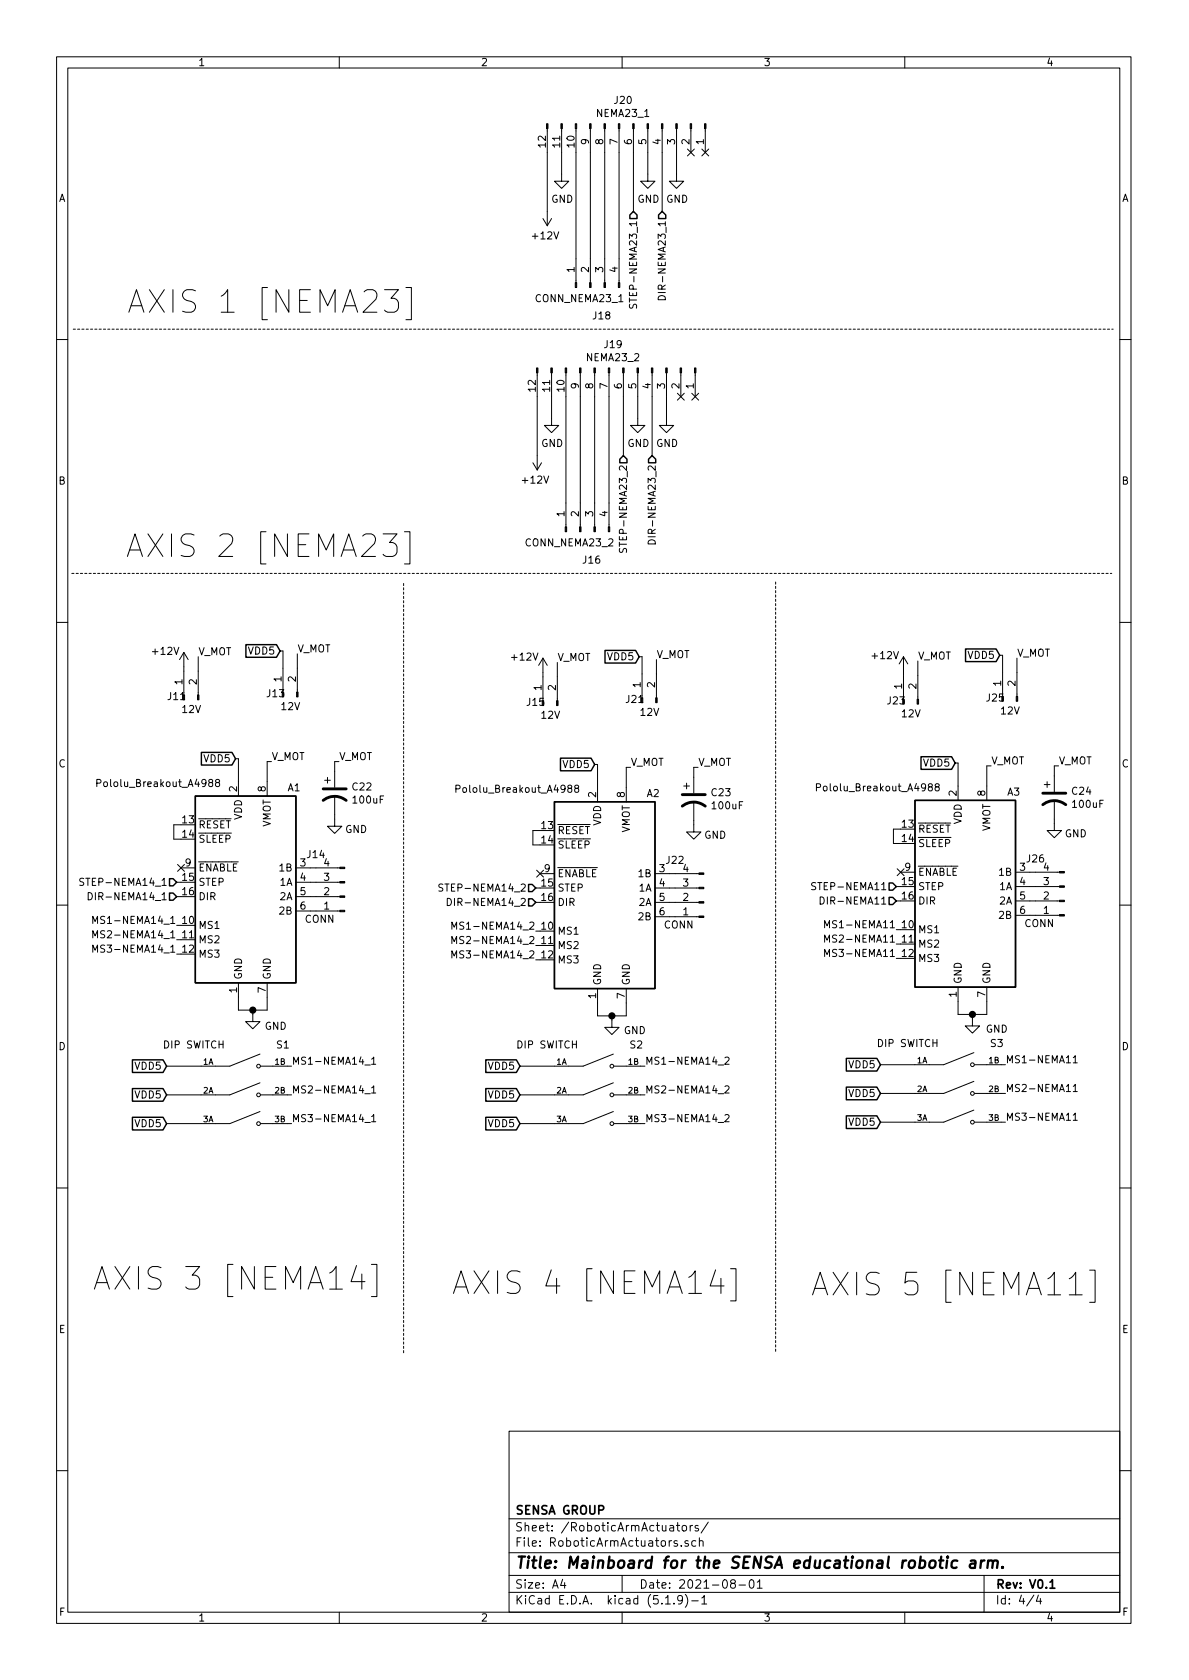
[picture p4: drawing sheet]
<svg xmlns="http://www.w3.org/2000/svg" width="210mm" height="297mm" viewBox="0 0 210 297" stroke-linecap="round" stroke-linejoin="round" font-family="sans-serif">
<g fill="none" stroke="#000" stroke-width=".18">
<path d="M10 10h190v277h-190zM12 12h186v273.1h-186zM60 10v2M110 10v2M160 10v2M96 38.6l.8 1.3M96.8 22.7v17.2M97.5 38.6l-.7 1.3M99.3 22.7v9.3h1.3l-1.3 1.3-1.3-1.3h1.3M101.9 22.7v27.3M104.4 22.7v27.3M106.9 22.7v27.3"/>
<path d="M109.5 22.7v27.3M112 22.7v14.7M114.6 22.7v9.3h1.2l-1.2 1.3-1.3-1.3h1.3M117.1 22.7v14.7M119.6 22.7v9.3h1.3l-1.3 1.3-1.2-1.3h1.2M121.6 26.4l1.2 1.2M122.2 22.7v4.3M122.8 26.4l-1.2 1.2M124.1 26.4l1.2 1.2M124.7 22.7v4.3M125.3 26.4l-1.2 1.2M68 51.2h2.5l-1.4 1.5a1.06 1.06 0 0 1 1.4 .8v.9l-.4 .6-.4 .2h-1.1l-.6-.4"/>
<path d="M71.8 50.8h.9v5.7h-.9M111.4 53.8l-.1 .5 .1 .1h.5l.2-.6h.2l.3 .2-.1 .5M116.6 52.4a.67 .67 0 0 1 .7-.1 .67 .67 0 0 1 .4 .7h-1.3zM10 60h2M95 65.9v17.2M97.5 65.9v9.3h1.3l-1.3 1.3-1.2-1.3h1.2M100.1 65.9v27.3M102.6 65.9v27.3M105.2 65.9v27.3M107.7 65.9v27.3M110.2 65.9v14.7M112.8 65.9v9.3h1.2l-1.2 1.3-1.3-1.3h1.3"/>
<path d="M115.3 65.9v14.7M117.9 65.9v9.3h1.2l-1.2 1.3-1.3-1.3h1.3M119.8 69.5l1.2 1.3M120.4 65.9v4.2M121 69.5l-1.2 1.3M122.3 69.5l1.2 1.3M122.9 65.9v4.2M123.5 69.5l-1.2 1.3M198 60h2M67.7 94.4h2.5l-1.3 1.5a1.06 1.06 0 0 1 1.3 .8v.9l-.4 .6-.4 .2h-1.1l-.6-.4M71.5 94h1v5.7h-1M94.2 81.8l.8 1.3"/>
<path d="M95.8 81.8l-.8 1.3M109.6 97l-.1 .4 .2 .2h.4l.2-.6h.3l.2 .2-.1 .5M114.8 95.6a.67 .67 0 0 1 .7-.1 .67 .67 0 0 1 .4 .7h-1.3zM10 110h2M32.5 115.4l-.8 1.2M32.5 115.4v7.1M32.5 115.4l.8 1.2M35.1 116.1v6.8M49.5 115.1h.5v6.9M52.6 115.6v6.8M96 116.4l-.8 1.2M96 116.4v7.1"/>
<path d="M96 116.4l.8 1.2M98.6 117.1v6.8M113 116.1h.5v6.9M116.1 116.6v6.8M159.8 116.1l-.8 1.3M159.8 116.1v7.1M159.8 116.1l.7 1.3M162.3 116.9v6.7M176.8 115.9h.5v6.8M179.8 116.4v6.7M198 110h2M17.1 138.5l.7-.1v-.5l-.7-.1v1.3"/>
<path d="M37.1 138.4l-.1-.2v-.3l.1-.1 .4 .1 .1 .3-.6 .2-.1 .2v.2l.2 .3 .4-.1 .1-.2v-.3l-.2-.1M38.4 138.4l-.3-.3 .3-.3h.2l.2 .1v.3l-.6 .2-.1 .2v.2l.3 .3h.2l.2-.3v-.3l-.2-.1M41.7 134.1h.5v6.7M48 134.7h-.8v6.1M57.4 138h1M57.9 137.5v1M59.9 134.7h-.7v4.5M80.6 139.5l.7-.1v-.5l-.7-.1v1.3M100.6 139.4l-.1-.1v-.4l.1-.1 .4 .1 .1 .4-.6 .1-.1 .2v.3l.2 .2 .4-.1 .1-.1v-.4l-.2-.1M101.9 139.4l-.2-.1v-.4l.4-.1 .2 .1v.4l-.6 .1-.1 .2v.3l.3 .2h.2l.2-.2v-.4l-.2-.1M105.2 135.2h.5v6.6M111.5 135.7h-.8v6.1"/>
<path d="M120.9 139h1M121.4 138.5v1M123.4 135.7h-.7v4.5M144.4 139.2l.7-.1v-.4l-.7-.1v1.2M164.4 139.1l-.2-.1v-.3l.2-.1h.4v.4l-.5 .2-.1 .2v.2l.2 .2h.4l.1-.2-.1-.4-.2-.1M165.6 139.1l-.2-.3 .2-.2h.3l.1 .1v.3l-.5 .2-.1 .2v.2l.2 .2h.3l.2-.2-.1-.4-.1-.1M168.9 134.9h.5v6.6M175.3 135.4h-.8v6.1M184.7 138.7h1M185.2 138.2v1M187.2 135.4h-.8v4.6M14.8 155.4l-.5-.1-.2 .1 .1 .4 .6 .3v.2l-.2 .3-.5-.1"/>
<path d="M15.6 157.8a.64 .64 0 0 1 .7 .7 .64 .64 0 0 1-.7 .6zM31.2 156h.8M31.2 158.5h.8M31.4 152.8l1.2 1.3M32 153.5h2.5M32 145.8h-1.3v2.6h1.3M32.6 152.8l-1.2 1.3M52.3 153.5h7.8M52.3 156h7.8M52.3 158.5h7.8M59.2 140.8v5.3h1.3l-1.3 1.3-1.3-1.3h1.3M78.3 156.4l-.5-.1-.2 .1 .1 .5 .6 .2v.2l-.2 .3-.5-.1"/>
<path d="M79.1 158.8a.64 .64 0 0 1 .7 .7 .64 .64 0 0 1-.7 .6zM94.7 157h.8M94.7 159.5h.8M94.9 153.9l1.2 1.2M95.5 154.5h2.5M95.5 146.8h-1.3v2.6h1.3M96.1 153.9l-1.2 1.2M115.8 154.5h7.8M115.8 157h7.8M115.8 159.5h7.8M122.7 141.8v5.3h1.3l-1.3 1.3-1.3-1.3h1.3M144.2 156.1l-.4-.1-.3 .3 .1 .3 .6 .2v.4l-.2 .1h-.5"/>
<path d="M145 158.6a.64 .64 0 0 1 .7 .6 .64 .64 0 0 1-.7 .7zM158.5 156.8h.8M158.5 159.3h.8M158.6 153.6l1.3 1.2M159.3 154.2h2.5M159.3 146.6h-1.3v2.5h1.3M159.9 153.6l-1.3 1.2M179.6 154.2h7.8M179.6 156.8h7.8M179.6 159.3h7.8M186.4 141.5v5.3h1.3l-1.3 1.3-1.2-1.3h1.2M10 160h2"/>
<path d="M16.4 168.4v-1.3l.4 .9 .4-.9v1.3M16.4 165.8v-1.2l.4 .9 .4-.9v1.2M16.4 163.3v-1.3l.4 .9 .4-.9v1.3M31.2 163.6h.8M31.2 166.2h.8M31.2 168.7h.8M42.2 173.8v4.8h5v-4.8M44.7 178.6v2h1.3l-1.3 1.3-1.3-1.3h1.3M52.3 161.1h7.8M79.9 169.4v-1.3l.4 .9 .4-.9v1.3M79.9 166.8v-1.2l.4 .9 .4-.9v1.2M79.9 164.3v-1.3l.4 .9 .4-.9v1.3"/>
<path d="M94.7 164.6h.8M94.7 167.2h.8M94.7 169.7h.8M105.7 174.8v4.8h5v-4.8M108.2 179.6v2h1.3l-1.3 1.3-1.3-1.3h1.3M115.8 162.1h7.8M145.8 164v-1.2l.5 .9 .4-.9v1.2M145.8 166.6v-1.3l.5 .9 .4-.9v1.3M145.8 169.1v-1.2l.5 .9 .4-.9v1.2M158.5 166.9h.8M158.5 164.4h.8M158.5 169.5h.8"/>
<path d="M169.4 174.5v4.9h5.1v-4.9M172 179.4v2h1.2l-1.2 1.3-1.3-1.3h1.3M179.6 161.8h7.8M198 160h2M46 186.4l-5.4 2.1h-11.1M46 191.5l-5.4 2.1h-11.1M46 196.5l-5.4 2.2h-11.1M46.1 188.5h5.5M46.1 193.6h5.5M46.1 198.7h5.5M64.5 198.5h1M64.5 193.4h1"/>
<path d="M64.5 188.3h1M65.7 187.3l.4-.4v1.3M65.7 192.3l.4-.3v1.3M65.7 197.4l.4-.3v1.2M65.7 188.2h.7M65.7 193.3h.7M65.7 198.3h.7M108.5 186.4l-5.4 2.1h-11.2M108.5 191.5l-5.4 2.1h-11.2M108.5 196.5l-5.4 2.2h-11.2M108.6 188.5h5.4M108.6 193.6h5.4"/>
<path d="M108.6 198.7h5.4M127 198.5h1M127 193.4h1M127 188.3h1M128.2 197.2l.5-.1 .2 .3-.8 .9h.8M128.2 192.1l.5-.1 .2 .3-.8 1h.8M128.2 187l.5-.1 .2 .4-.8 .9h.8M172.2 186.1l-5.3 2.2h-11.2M172.2 191.2l-5.3 2.1h-11.2M172.2 196.3l-5.3 2.1h-11.2M172.3 188.3h5.5M172.3 193.3h5.5"/>
<path d="M172.3 198.4h5.5M189.8 187l.3-.3v1.2M189.8 192.1l.3-.4v1.3M189.8 197.2l.3-.4v1.3M189.8 187.9h.7M189.8 193h.7M189.8 198.1h.7M10 210h2M198 210h2M63 223.8l-.9 2.8h2.4M64 225.3v2.6M65.7 223.6h.9v5.6h-.9"/>
<path d="M126.5 224.5l-.9 2.9h2.4M127.5 226v2.7M129.2 224.3h.9v5.7h-.9M189.1 226.1l.7-.6 .4-.5v3.9M189.1 228.9h2.3M192.7 224.6h.9v5.7h-.9M90 253h108v32.1h-108zM10 260h2M90 278.5h108M90 274.5h108M90 268.5h108M99.5 279.2l-.4 1.1h1"/>
<path d="M99.8 279.8v1M110 278.5v3M119.6 269.7h.6M119.8 272.5a.37 .37 0 0 0-.6 .1l.1 .2 .5 .2v.1l-.2 .3-.4-.1M119.8 269.2v1.3l.4 .2M120.5 273.3v.1M120.7 269.8l.2-.1 .4 .1v.8l-.2 .1-.4-.1zM121.7 272.5a.37 .37 0 0 0-.6 .1l.1 .2 .5 .2 .1 .1-.3 .3-.4-.1M122 269.7v1M122.5 269.7l-.3 .1-.2 .2M123 272.5l-.4-.1-.3 .3 .1 .6 .2 .1 .4-.1M123.5 269.8l-.4-.1-.2 .2 .1 .2 .5 .2v.3h-.6"/>
<path d="M123.7 272.5a.37 .37 0 0 1 .6 .1v.8M123.7 271.9v1.5M125.2 269.1l-1.2 2M129.5 279.9l-.3-.2 .1-.2a.48 .48 0 0 1 .6-.1l.1 .2-.1 .3-.6 .1a.48 .48 0 0 0 0 .7l.2 .1 .5-.1v-.5l-.2-.3M132.6 279.5l.4-.2a.94 .94 0 0 1 0 1.5 .82 .82 0 0 1-.4-1.3zM133.9 279.7l.4-.4v1.5M174 278.5v6.6M198 260h2M60 285.1v1.9M90 281.5h108M110 285.1v1.9M117.7 283.6h.8"/>
<path d="M119.2 283.5v.1M120.7 282.7l-.1 .2a.48 .48 0 0 1-.6 .1l-.2-.3 .2-.5a.48 .48 0 0 1 .6 .1 1.27 1.27 0 0 1-.2 1.2l-.4 .1M121.2 281.9a1.71 1.71 0 0 1 0 2.3M122.3 283h1.2M124.1 282.5l.4-.4v1.5M124.1 283.6h.9M130.7 280.2h1.1M133.9 280.8h.9M160 285.1v1.9M182.8 282l-1.2 2M183.6 282l-.3 1.1h.9M184 282.6v1"/>
<circle cx="45.7" cy="188.5" r=".33"/>
<circle cx="45.7" cy="198.7" r=".33"/>
<circle cx="45.7" cy="193.6" r=".33"/>
<circle cx="108.2" cy="198.7" r=".33"/>
<circle cx="108.2" cy="188.5" r=".33"/>
<circle cx="108.2" cy="193.6" r=".33"/>
<circle cx="172" cy="198.4" r=".33"/>
<circle cx="172" cy="193.3" r=".33"/>
<circle cx="172" cy="188.3" r=".33"/>
</g>
<path d="M185.7 279.7l.4-.4v1.5M185.7 280.8h.8" fill="none" stroke="#000" stroke-width=".3"/>
<g fill="none" stroke="#000" stroke-width=".41">
<path d="M166.1 275.9h.7M166.4 275.2l-.2 1.7 .1 .2 .4 .1M167.5 275.9l-.2 1.3M167.6 275.2l-.1 .1 .1 .1v-.2v.2M169.3 276a.68 .68 0 0 0-1 .3v.7l.3 .2 .6-.1M171.7 276h.8l-.1 1.2M172.5 276.4l-.7 .1a.4 .4 0 0 0-.3 .3 .4 .4 0 0 0 .2 .4l.7-.1M173.5 275.9l-.1 1.3M174.1 275.9a.5 .5 0 0 0-.6 .4M174.7 276.1a.52 .52 0 0 1 .9 .1l-.1 1M174.8 275.9l-.2 1.3M175.6 276.2l.3-.3 .5 .1 .1 .2-.2 1"/>
<path d="M177.3 277v.2l-.1-.1 .1-.1v.2"/>
</g>
<g fill="#000" stroke="#000" stroke-width=".18">
<path d="M96.6 21.9h.3v.8h-.3zM99.2 21.9h.2v.8h-.2zM101.7 21.9h.3v.8h-.3zM104.3 21.9h.2v.8h-.2zM106.8 21.9h.3v.8h-.3zM109.3 21.9h.3v.8h-.3zM111.9 21.9h.2v.8h-.2zM114.4 21.9h.3v.8h-.3zM117 21.9h.2v.8h-.2zM119.5 21.9h.3v.8h-.3zM122 21.9h.3v.8h-.3zM124.6 21.9h.2v.8h-.2z"/>
<path d="M101.7 50h.3v.8h-.3zM104.3 50h.2v.8h-.2zM106.8 50h.3v.8h-.3zM109.3 50h.3v.8h-.3zM94.9 65.1h.2v.8h-.2zM97.4 65.1h.3v.8h-.3zM99.9 65.1h.3v.8h-.3zM102.5 65.1h.2v.8h-.2zM105 65.1h.3v.8h-.3zM107.6 65.1h.2v.8h-.2zM110.1 65.1h.3v.8h-.3zM112.6 65.1h.3v.8h-.3z"/>
<path d="M115.2 65.1h.2v.8h-.2zM117.7 65.1h.3v.8h-.3zM120.3 65.1h.2v.8h-.2zM122.8 65.1h.3v.8h-.3zM99.9 93.2h.3v.8h-.3zM102.5 93.2h.2v.8h-.2zM105 93.2h.3v.8h-.3zM107.6 93.2h.2v.8h-.2zM34.9 122.9h.3v.8h-.3zM52.5 122.4h.2v.8h-.2zM98.4 123.9h.3v.9h-.3zM116 123.4h.2v.8h-.2z"/>
<path d="M162.2 123.6h.2v.9h-.2zM179.7 123.1h.3v.9h-.3zM60.1 153.3h.9v.3h-.9zM60.1 155.9h.9v.2h-.9zM60.1 158.4h.9v.3h-.9zM123.6 154.3h.9v.3h-.9zM123.6 156.9h.9v.2h-.9zM123.6 159.4h.9v.3h-.9zM187.4 154.1h.8v.2h-.8zM187.4 156.6h.8v.3h-.8zM187.4 159.2h.8v.2h-.8zM60.1 160.9h.9v.3h-.9z"/>
<path d="M123.6 162h.9v.2h-.9zM187.4 161.7h.8v.3h-.8z"/>
</g>
<g fill="none" stroke="#000" stroke-width=".25">
<path d="M111.4 38l.6-.6 .6 .6v.6h-1.2zM117.1 37.4l.6 .6v.6h-1.2v-.6zM110.2 80.6l.7 .6v.6h-1.3v-.6zM115.3 80.6l.7 .6v.6h-1.3v-.6zM43.5 114h5.4l.6 1.1-.6 1.1h-5.4zM107 115h5.4l.6 1.1-.6 1.1h-5.4zM170.7 114.7h5.4l.7 1.2-.7 1.1h-5.4zM35.6 133h5.4l.7 1.1-.7 1.2h-5.4zM99.1 134h5.4l.7 1.2-.7 1.1h-5.4zM162.9 133.8h5.4l.6 1.1-.6 1.1h-5.4zM30 155.4h.6l.6 .6-.6 .6h-.6zM30 157.9h.6l.6 .6-.6 .7h-.6z"/>
<path d="M34.5 140.8h17.8v33h-17.8zM93.5 158.9h.6l.6 .6-.6 .7h-.6zM93.5 156.4h.6l.6 .6-.6 .6h-.6zM98 141.8h17.8v33h-17.8zM157.2 158.7h.7l.6 .6-.6 .6h-.7zM157.2 156.1h.7l.6 .7-.6 .6h-.7zM161.8 141.5h17.8v33h-17.8zM23.4 192.5h5.4l.7 1.1-.7 1.1h-5.4zM23.4 197.5h5.4l.7 1.2-.7 1.1h-5.4zM23.4 187.4h5.4l.7 1.1-.7 1.1h-5.4zM85.9 197.5h5.4l.6 1.2-.6 1.1h-5.4zM85.9 187.4h5.4l.6 1.1-.6 1.1h-5.4z"/>
<path d="M85.9 192.5h5.4l.6 1.1-.6 1.1h-5.4zM149.7 187.1h5.4l.6 1.2-.6 1.1h-5.4zM149.7 192.2h5.4l.6 1.1-.6 1.1h-5.4zM149.7 197.3h5.4l.6 1.1-.6 1.1h-5.4z"/>
</g>
<path d="M57.1 139.5h4.1M57.1 141.5a3.3 3.3 0 0 1 4.1 0M120.6 142.5a3.3 3.3 0 0 1 4.1 0M120.6 140.5h4.1M184.4 142.3a3.3 3.3 0 0 1 4.1 0M184.4 140.2h4.1" fill="none" stroke="#000" stroke-width=".51"/>
<path d="M13 58.2h183.8M12.7 101.4h183.9M71.4 103.2v100.3M137.2 102.9v100.3M71.4 203.7v35.6M137.2 203.5v35.6" fill="none" stroke="#000" stroke-width=".18" stroke-dasharray=".4 .4"/>
<g fill="#000" stroke="#000" stroke-width=".25">
<circle cx="44.7" cy="178.6" r=".51"/>
<circle cx="108.2" cy="179.6" r=".51"/>
<circle cx="172" cy="179.4" r=".51"/>
</g>
<g font-size="5.6">
<text x="22.4" y="55.4">AXIS 1 [NEMA23]</text>
<text x="22.1" y="98.6">AXIS 2 [NEMA23]</text>
<text x="16.3" y="228.1">AXIS 3 [NEMA14]</text>
<text x="79.8" y="228.9">AXIS 4 [NEMA14]</text>
<text x="143.3" y="229.1">AXIS 5 [NEMA11]</text>
</g>
<text font-size="2.8" x="91" y="277.3">Title: Mainboard for the SENSA educational robotic arm.</text>
<g font-size="2.1">
<text x="91" y="267.8">SENSA GROUP</text>
<text x="91" y="273.5">File: RoboticArmActuators.sch</text>
<text x="91" y="270.8">Sheet: /RoboticArmActuators/</text>
<text x="91" y="280.9">Size: A4</text>
<text x="113" y="280.9">Date: 2021-08-01</text>
<text x="176" y="280.9">Rev: V0.1</text>
<text x="91" y="283.7">KiCad E.D.A. kicad (5.1.9)-1</text>
<text x="176" y="283.7">Id: 4/4</text>
</g>
<g font-size="1.8">
<text x="35" y="11.7">1</text>
<text x="85" y="11.7">2</text>
<text x="135" y="11.7">3</text>
<text x="185" y="11.7">4</text>
<text x="105.6" y="20.7">NEMA23_1</text>
<text x="108.7" y="18.4">J20</text>
<text x="96.5" y="26" transform="rotate(-90 96.5 26)">12</text>
<text x="99.1" y="26" transform="rotate(-90 99.1 26)">11</text>
<text x="101.6" y="26" transform="rotate(-90 101.6 26)">10</text>
<text x="104.1" y="25.5" transform="rotate(-90 104.1 25.5)">9</text>
<text x="106.7" y="25.5" transform="rotate(-90 106.7 25.5)">8</text>
<text x="109.2" y="25.5" transform="rotate(-90 109.2 25.5)">7</text>
<text x="111.8" y="25.5" transform="rotate(-90 111.8 25.5)">6</text>
<text x="114.3" y="25.5" transform="rotate(-90 114.3 25.5)">5</text>
<text x="116.8" y="25.5" transform="rotate(-90 116.8 25.5)">4</text>
<text x="119.4" y="25.5" transform="rotate(-90 119.4 25.5)">3</text>
<text x="121.9" y="25.5" transform="rotate(-90 121.9 25.5)">2</text>
<text x="124.5" y="25.5" transform="rotate(-90 124.5 25.5)">1</text>
<text x="10.4" y="35.7">A</text>
<text x="97.5" y="35.9">GND</text>
<text x="112.7" y="35.9">GND</text>
<text x="117.8" y="35.9">GND</text>
<text x="198.4" y="35.7">A</text>
<text x="94.3" y="42.3">+12V</text>
<text x="94.8" y="53.4">CONN_NEMA23_1</text>
<text x="101.6" y="48.1" transform="rotate(-90 101.6 48.1)">1</text>
<text x="104.1" y="48.1" transform="rotate(-90 104.1 48.1)">2</text>
<text x="106.7" y="48.1" transform="rotate(-90 106.7 48.1)">3</text>
<text x="109.2" y="48.1" transform="rotate(-90 109.2 48.1)">4</text>
<text x="112.6" y="53.2" transform="rotate(-90 112.6 53.2)">STEP-NEMA23_1</text>
<text x="117.7" y="51.7" transform="rotate(-90 117.7 51.7)">DIR-NEMA23_1</text>
<text x="104.9" y="56.5">J18</text>
<text x="103.8" y="63.9">NEMA23_2</text>
<text x="106.9" y="61.6">J19</text>
<text x="94.7" y="69.2" transform="rotate(-90 94.7 69.2)">12</text>
<text x="97.3" y="69.2" transform="rotate(-90 97.3 69.2)">11</text>
<text x="99.8" y="69.2" transform="rotate(-90 99.8 69.2)">10</text>
<text x="102.4" y="68.7" transform="rotate(-90 102.4 68.7)">9</text>
<text x="104.9" y="68.7" transform="rotate(-90 104.9 68.7)">8</text>
<text x="107.4" y="68.7" transform="rotate(-90 107.4 68.7)">7</text>
<text x="110" y="68.7" transform="rotate(-90 110 68.7)">6</text>
<text x="112.5" y="68.7" transform="rotate(-90 112.5 68.7)">5</text>
<text x="115.1" y="68.7" transform="rotate(-90 115.1 68.7)">4</text>
<text x="117.6" y="68.7" transform="rotate(-90 117.6 68.7)">3</text>
<text x="120.1" y="68.7" transform="rotate(-90 120.1 68.7)">2</text>
<text x="122.7" y="68.7" transform="rotate(-90 122.7 68.7)">1</text>
<text x="95.7" y="79">GND</text>
<text x="110.9" y="79">GND</text>
<text x="116" y="79">GND</text>
<text x="10.4" y="85.7">B</text>
<text x="92.5" y="85.5">+12V</text>
<text x="198.4" y="85.7">B</text>
<text x="99.8" y="91.3" transform="rotate(-90 99.8 91.3)">1</text>
<text x="102.4" y="91.3" transform="rotate(-90 102.4 91.3)">2</text>
<text x="104.9" y="91.3" transform="rotate(-90 104.9 91.3)">3</text>
<text x="107.4" y="91.3" transform="rotate(-90 107.4 91.3)">4</text>
<text x="116" y="94.9" transform="rotate(-90 116 94.9)">DIR-NEMA23_2</text>
<text x="93" y="96.6">CONN_NEMA23_2</text>
<text x="103.1" y="99.7">J16</text>
<text x="110.9" y="96.4" transform="rotate(-90 110.9 96.4)">STEP-NEMA23_2</text>
<text x="27.1" y="115.8">+12V</text>
<text x="35.1" y="115.9">V_MOT</text>
<text x="44" y="115.7">VDD5</text>
<text x="52.6" y="115.4">V_MOT</text>
<text x="90.6" y="116.8">+12V</text>
<text x="98.6" y="116.9">V_MOT</text>
<text x="107.5" y="116.7">VDD5</text>
<text x="116.1" y="116.4">V_MOT</text>
<text x="154.4" y="116.5">+12V</text>
<text x="162.3" y="116.6">V_MOT</text>
<text x="171.3" y="116.5">VDD5</text>
<text x="179.8" y="116.1">V_MOT</text>
<text x="29.7" y="123.8">J11</text>
<text x="32.3" y="121" transform="rotate(-90 32.3 121)">1</text>
<text x="34.8" y="121" transform="rotate(-90 34.8 121)">2</text>
<text x="47.3" y="123.3">J13</text>
<text x="49.8" y="120.5" transform="rotate(-90 49.8 120.5)">1</text>
<text x="49.8" y="125.6">12V</text>
<text x="52.3" y="120.5" transform="rotate(-90 52.3 120.5)">2</text>
<text x="93.2" y="124.8">J15</text>
<text x="95.8" y="122.1" transform="rotate(-90 95.8 122.1)">1</text>
<text x="98.3" y="122.1" transform="rotate(-90 98.3 122.1)">2</text>
<text x="110.8" y="124.3">J21</text>
<text x="113.3" y="121.6" transform="rotate(-90 113.3 121.6)">1</text>
<text x="115.8" y="121.6" transform="rotate(-90 115.8 121.6)">2</text>
<text x="157" y="124.5">J23</text>
<text x="159.5" y="121.8" transform="rotate(-90 159.5 121.8)">1</text>
<text x="162.1" y="121.8" transform="rotate(-90 162.1 121.8)">2</text>
<text x="174.5" y="124">J25</text>
<text x="177" y="121.3" transform="rotate(-90 177 121.3)">1</text>
<text x="179.6" y="121.3" transform="rotate(-90 179.6 121.3)">2</text>
<text x="32.3" y="126.1">12V</text>
<text x="95.8" y="127.1">12V</text>
<text x="113.3" y="126.6">12V</text>
<text x="159.5" y="126.8">12V</text>
<text x="177" y="126.3">12V</text>
<text x="10.4" y="135.7">C</text>
<text x="36.1" y="134.8">VDD5</text>
<text x="48" y="134.4">V_MOT</text>
<text x="59.9" y="134.4">V_MOT</text>
<text x="99.6" y="135.8">VDD5</text>
<text x="111.5" y="135.4">V_MOT</text>
<text x="123.4" y="135.4">V_MOT</text>
<text x="163.4" y="135.5">VDD5</text>
<text x="175.3" y="135.2">V_MOT</text>
<text x="187.2" y="135.2">V_MOT</text>
<text x="198.4" y="135.7">C</text>
<text x="17.9" y="139.2">Pololu_Breakout_A4988</text>
<text x="41.9" y="140" transform="rotate(-90 41.9 140)">2</text>
<text x="47" y="140" transform="rotate(-90 47 140)">8</text>
<text x="50.9" y="139.9">A1</text>
<text x="62.4" y="139.8">C22</text>
<text x="62.6" y="142.1">100uF</text>
<text x="81.4" y="140.2">Pololu_Breakout_A4988</text>
<text x="105.4" y="141" transform="rotate(-90 105.4 141)">2</text>
<text x="110.5" y="141" transform="rotate(-90 110.5 141)">8</text>
<text x="114.4" y="140.9">A2</text>
<text x="125.9" y="140.8">C23</text>
<text x="126.1" y="143.1">100uF</text>
<text x="145.1" y="139.9">Pololu_Breakout_A4988</text>
<text x="169.2" y="140.7" transform="rotate(-90 169.2 140.7)">2</text>
<text x="174.2" y="140.7" transform="rotate(-90 174.2 140.7)">8</text>
<text x="178.2" y="140.7">A3</text>
<text x="189.6" y="140.5">C24</text>
<text x="189.8" y="142.8">100uF</text>
<text x="32.3" y="145.6">13</text>
<text x="32.3" y="148.1">14</text>
<text x="35.1" y="146.5">RESET</text>
<text x="35.1" y="149">SLEEP</text>
<text x="42.8" y="145" transform="rotate(-90 42.8 145)">VDD</text>
<text x="47.9" y="146.4" transform="rotate(-90 47.9 146.4)">VMOT</text>
<text x="61" y="147.3">GND</text>
<text x="95.8" y="146.6">13</text>
<text x="95.8" y="149.1">14</text>
<text x="98.6" y="147.5">RESET</text>
<text x="106.3" y="146" transform="rotate(-90 106.3 146)">VDD</text>
<text x="111.4" y="147.4" transform="rotate(-90 111.4 147.4)">VMOT</text>
<text x="124.5" y="148.3">GND</text>
<text x="159.6" y="146.3">13</text>
<text x="159.6" y="148.9">14</text>
<text x="162.3" y="147.2">RESET</text>
<text x="162.3" y="149.8">SLEEP</text>
<text x="170.1" y="145.8" transform="rotate(-90 170.1 145.8)">VDD</text>
<text x="175.1" y="147.1" transform="rotate(-90 175.1 147.1)">VMOT</text>
<text x="188.3" y="148">GND</text>
<text x="32.3" y="155.7">15</text>
<text x="32.8" y="153.2">9</text>
<text x="35.1" y="154.1">ENABLE</text>
<text x="49.6" y="154.1">1B</text>
<text x="53.1" y="153.2">3</text>
<text x="53.1" y="155.7">4</text>
<text x="54.4" y="151.7">J14</text>
<text x="57.3" y="155.7">3</text>
<text x="57.3" y="153.2">4</text>
<text x="96.3" y="154.2">9</text>
<text x="98.6" y="150">SLEEP</text>
<text x="98.6" y="155.1">ENABLE</text>
<text x="113.1" y="155.1">1B</text>
<text x="116.6" y="154.2">3</text>
<text x="117.9" y="152.7">J22</text>
<text x="120.8" y="154.2">4</text>
<text x="160" y="154">9</text>
<text x="162.3" y="154.8">ENABLE</text>
<text x="176.8" y="154.8">1B</text>
<text x="180.4" y="154">3</text>
<text x="181.6" y="152.5">J26</text>
<text x="184.6" y="154">4</text>
<text x="15.4" y="156.6">STEP-NEMA14_1</text>
<text x="16.9" y="159.2">DIR-NEMA14_1</text>
<text x="32.3" y="158.3">16</text>
<text x="35.1" y="156.6">STEP</text>
<text x="35.1" y="159.2">DIR</text>
<text x="49.6" y="156.6">1A</text>
<text x="49.6" y="159.2">2A</text>
<text x="49.6" y="161.7">2B</text>
<text x="53.1" y="158.3">5</text>
<text x="53.1" y="160.8">6</text>
<text x="57.3" y="160.8">1</text>
<text x="57.3" y="158.3">2</text>
<text x="78.9" y="157.6">STEP-NEMA14_2</text>
<text x="80.4" y="160.2">DIR-NEMA14_2</text>
<text x="95.8" y="156.8">15</text>
<text x="95.8" y="159.3">16</text>
<text x="98.6" y="157.6">STEP</text>
<text x="98.6" y="160.2">DIR</text>
<text x="113.1" y="157.6">1A</text>
<text x="113.1" y="160.2">2A</text>
<text x="116.6" y="156.8">4</text>
<text x="116.6" y="159.3">5</text>
<text x="116.6" y="161.8">6</text>
<text x="120.8" y="161.8">1</text>
<text x="120.8" y="159.3">2</text>
<text x="120.8" y="156.8">3</text>
<text x="144.6" y="157.4">STEP-NEMA11</text>
<text x="146.2" y="159.9">DIR-NEMA11</text>
<text x="159.6" y="156.5">15</text>
<text x="159.6" y="159">16</text>
<text x="162.3" y="157.4">STEP</text>
<text x="162.3" y="159.9">DIR</text>
<text x="176.8" y="157.4">1A</text>
<text x="176.8" y="159.9">2A</text>
<text x="180.4" y="156.5">4</text>
<text x="180.4" y="159">5</text>
<text x="180.4" y="161.6">6</text>
<text x="184.6" y="161.6">1</text>
<text x="184.6" y="159">2</text>
<text x="184.6" y="156.5">3</text>
<text x="17.9" y="165.9">MS2-NEMA14_1</text>
<text x="17.9" y="163.4">MS1-NEMA14_1</text>
<text x="32.3" y="163.4">10</text>
<text x="32.3" y="165.9">11</text>
<text x="35.1" y="164.2">MS1</text>
<text x="35.1" y="166.8">MS2</text>
<text x="53.9" y="163.2">CONN</text>
<text x="81.4" y="166.9">MS2-NEMA14_2</text>
<text x="81.4" y="164.4">MS1-NEMA14_2</text>
<text x="95.8" y="164.4">10</text>
<text x="95.8" y="166.9">11</text>
<text x="98.6" y="165.3">MS1</text>
<text x="98.6" y="167.8">MS2</text>
<text x="113.1" y="162.7">2B</text>
<text x="117.4" y="164.2">CONN</text>
<text x="147.1" y="164.1">MS1-NEMA11</text>
<text x="147.1" y="166.7">MS2-NEMA11</text>
<text x="159.6" y="164.1">10</text>
<text x="159.6" y="166.7">11</text>
<text x="162.3" y="165">MS1</text>
<text x="162.3" y="167.5">MS2</text>
<text x="176.8" y="162.5">2B</text>
<text x="181.2" y="163.9">CONN</text>
<text x="17.9" y="168.4">MS3-NEMA14_1</text>
<text x="32.3" y="168.4">12</text>
<text x="35.1" y="169.3">MS3</text>
<text x="42.8" y="173.3" transform="rotate(-90 42.8 173.3)">GND</text>
<text x="47.9" y="173.3" transform="rotate(-90 47.9 173.3)">GND</text>
<text x="81.4" y="169.5">MS3-NEMA14_2</text>
<text x="95.8" y="169.5">12</text>
<text x="98.6" y="170.3">MS3</text>
<text x="147.1" y="169.2">MS3-NEMA11</text>
<text x="159.6" y="169.2">12</text>
<text x="162.3" y="170.1">MS3</text>
<text x="41.9" y="175.5" transform="rotate(-90 41.9 175.5)">1</text>
<text x="47" y="175.5" transform="rotate(-90 47 175.5)">7</text>
<text x="105.4" y="176.5" transform="rotate(-90 105.4 176.5)">1</text>
<text x="106.3" y="174.3" transform="rotate(-90 106.3 174.3)">GND</text>
<text x="110.5" y="176.5" transform="rotate(-90 110.5 176.5)">7</text>
<text x="111.4" y="174.3" transform="rotate(-90 111.4 174.3)">GND</text>
<text x="169.2" y="176.3" transform="rotate(-90 169.2 176.3)">1</text>
<text x="170.1" y="174" transform="rotate(-90 170.1 174)">GND</text>
<text x="174.2" y="176.3" transform="rotate(-90 174.2 176.3)">7</text>
<text x="175.1" y="174" transform="rotate(-90 175.1 174)">GND</text>
<text x="10.4" y="185.7">D</text>
<text x="29.1" y="185.4">DIP SWITCH</text>
<text x="46.8" y="182.1">GND</text>
<text x="49" y="185.4">S1</text>
<text x="91.6" y="185.4">DIP SWITCH</text>
<text x="110.3" y="182.8">GND</text>
<text x="111.5" y="185.4">S2</text>
<text x="155.3" y="185.1">DIP SWITCH</text>
<text x="174.3" y="182.6">GND</text>
<text x="175.2" y="185.1">S3</text>
<text x="198.4" y="185.7">D</text>
<text x="24" y="189.1">VDD5</text>
<text x="51.6" y="188.3">MS1-NEMA14_1</text>
<text x="86.4" y="189.1">VDD5</text>
<text x="114" y="188.3">MS1-NEMA14_2</text>
<text x="150.2" y="188.9">VDD5</text>
<text x="177.8" y="188">MS1-NEMA11</text>
<text x="24" y="194.2">VDD5</text>
<text x="51.6" y="193.3">MS2-NEMA14_1</text>
<text x="86.4" y="194.2">VDD5</text>
<text x="114" y="193.3">MS2-NEMA14_2</text>
<text x="150.2" y="194">VDD5</text>
<text x="177.8" y="193.1">MS2-NEMA11</text>
<text x="24" y="199.3">VDD5</text>
<text x="51.6" y="198.4">MS3-NEMA14_1</text>
<text x="86.4" y="199.3">VDD5</text>
<text x="114" y="198.4">MS3-NEMA14_2</text>
<text x="150.2" y="199">VDD5</text>
<text x="177.8" y="198.2">MS3-NEMA11</text>
<text x="10.4" y="235.7">E</text>
<text x="198.4" y="235.7">E</text>
<text x="10.5" y="285.7">F</text>
<text x="35" y="286.7">1</text>
<text x="85" y="286.7">2</text>
<text x="135" y="286.7">3</text>
<text x="185" y="286.7">4</text>
<text x="198.5" y="285.7">F</text>
</g>
<g font-size="1.4">
<text x="35.9" y="188.3">1A</text>
<text x="48.6" y="188.3">1B</text>
<text x="98.4" y="188.3">1A</text>
<text x="111.1" y="188.3">1B</text>
<text x="162.2" y="188">1A</text>
<text x="174.9" y="188">1B</text>
<text x="35.9" y="193.3">2A</text>
<text x="48.6" y="193.3">2B</text>
<text x="98.4" y="193.3">2A</text>
<text x="111.1" y="193.3">2B</text>
<text x="162.2" y="193.1">2A</text>
<text x="174.9" y="193.1">2B</text>
<text x="35.9" y="198.4">3A</text>
<text x="48.6" y="198.4">3B</text>
<text x="98.4" y="198.4">3A</text>
<text x="111.1" y="198.4">3B</text>
<text x="162.2" y="198.2">3A</text>
<text x="174.9" y="198.2">3B</text>
</g>
</svg>
